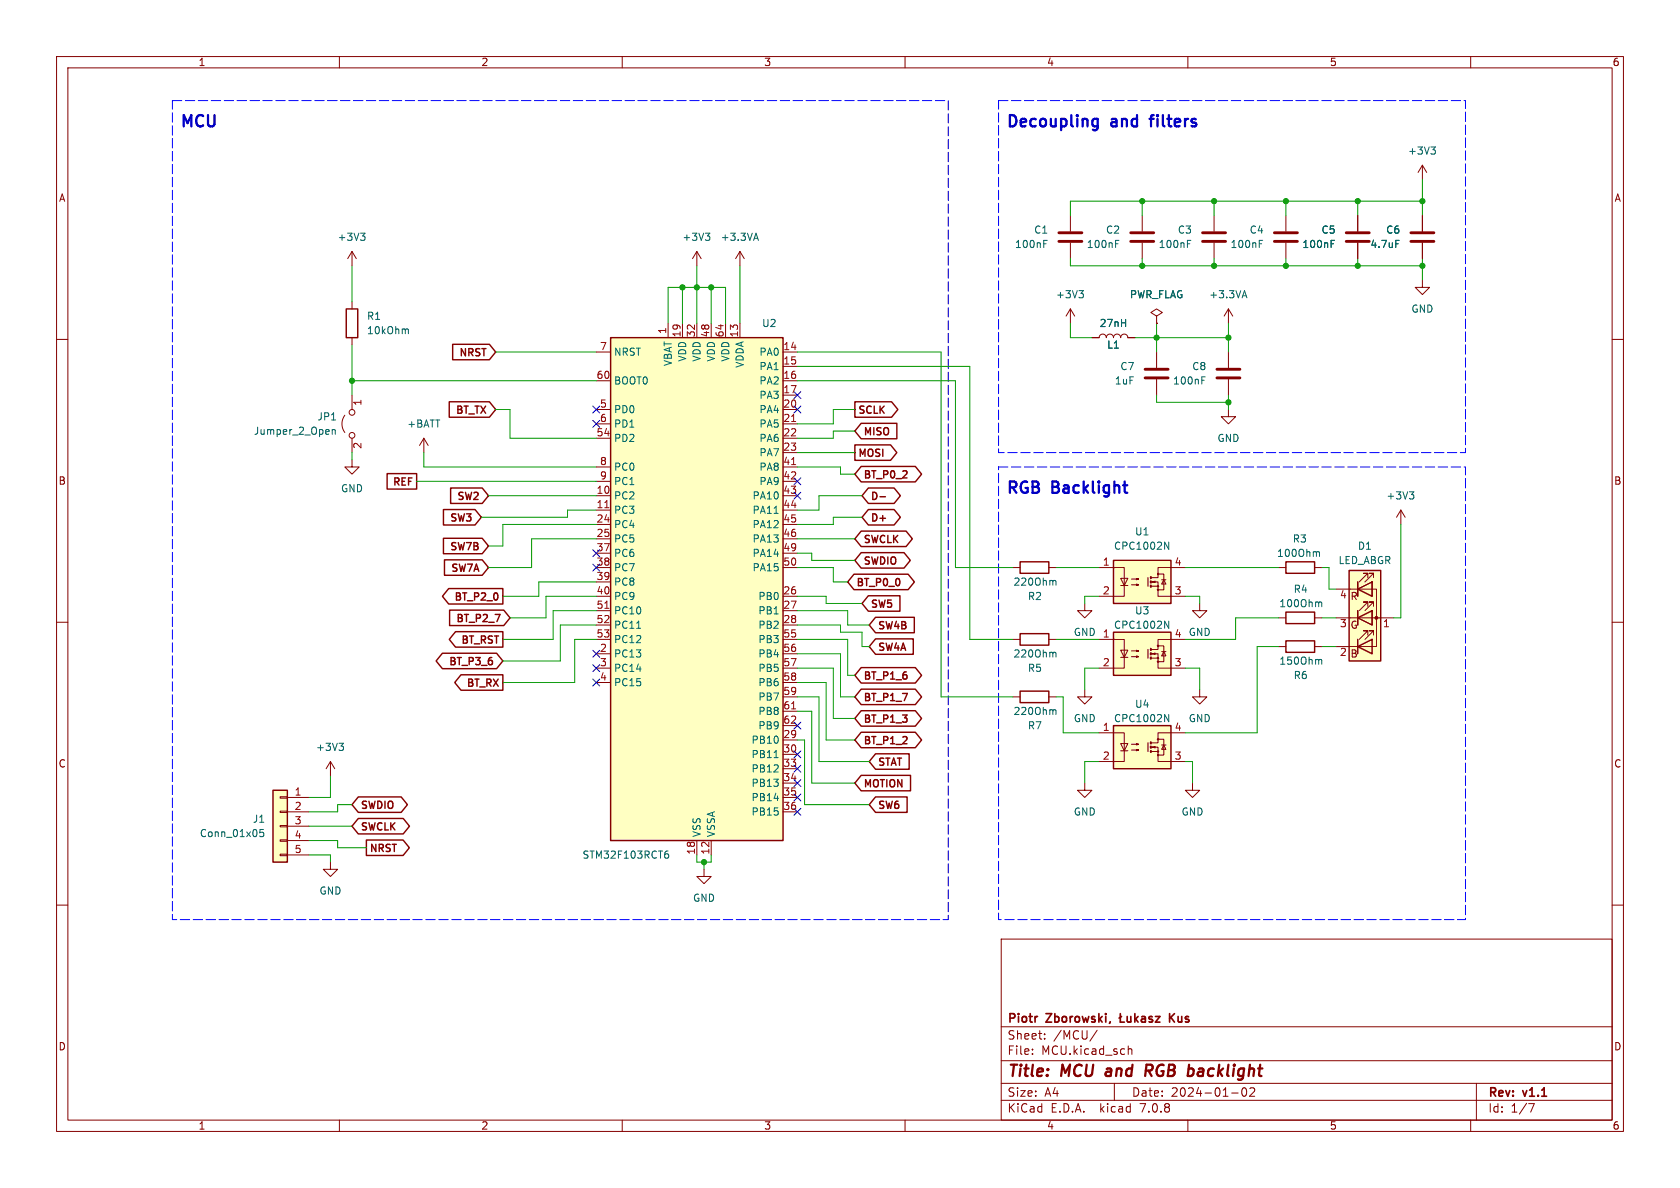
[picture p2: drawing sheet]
<svg xmlns="http://www.w3.org/2000/svg" width="297mm" height="210mm" viewBox="0 0 297 210" stroke-linecap="round" stroke-linejoin="round" font-family="sans-serif">
<g fill="none" stroke="#840000" stroke-width=".18">
<path d="M10 10h277v190h-277zM12 12h273v186h-273zM60 10v2M110 10v2M160 10v2M210 10v2M260 10v2M189.2 38.1v2.8M201.9 38.1v2.8M214.6 38.1v2.8M227.3 38.1v2.8M240 38.1v2.8"/>
<path d="M251.5 29.2l.7 1.3M251.5 29.2v2.6M251.5 38.1v2.8M251.5 29.2l-.8 1.3M10 60h2M62.2 44.5v2.5M62.2 53.3v1.3M62.2 59.7v1.3M62.2 44.5l-.7 1.2M62.2 44.5l.8 1.2M118.1 57.2v2.5M120.6 57.2v2.5"/>
<path d="M123.2 44.5v2.5M123.2 57.2v2.5M123.2 44.5l.8 1.2M123.2 44.5l-.8 1.2M125.7 57.2v2.5M128.3 57.2v2.5M130.8 44.5l-.8 1.2M130.8 44.5v2.5M130.8 57.2v2.5M130.8 44.5l.8 1.2M189.2 42.9v2.8M189.2 54.6v2.6"/>
<path d="M189.2 54.6l.8 1.3M189.2 54.6l-.7 1.3M193 59.7h1.3a.64 .64 0 0 1 .6-.6 .64 .64 0 0 1 .7 .6 .64 .64 0 0 1 .6-.6 .64 .64 0 0 1 .6 .6 .64 .64 0 0 1 .7-.6 .64 .64 0 0 1 .6 .6 .64 .64 0 0 1 .7-.6 .64 .64 0 0 1 .6 .6h1.3M201.9 42.9v2.8M204.5 55.9l1-.7-1-.6-1 .6 1 .7v1.3M204.5 57.2h.1M214.6 42.9v2.8M217.2 54.6v2.6M217.2 54.6l-.8 1.3M217.2 54.6l.7 1.3M227.3 42.9v2.8M240 42.9v2.8"/>
<path d="M251.5 49.5v1.3h-1.3l1.3 1.3 1.2-1.3h-1.2M251.5 42.9v2.8M285 60h2M61 73.4a2.54 2.54 0 0 0 0 3.1M62.2 69.9v2.5M62.2 77.5v2.5M74.9 77.5l.8 1.2M74.9 77.5v2.5M74.9 77.5l-.7 1.2M105.4 62.2h2.5M105.4 67.3h2.5M105.4 72.4h2.5"/>
<path d="M105.4 74.9h2.5M105.4 77.5h2.5M138.4 62.2h2.6M138.4 64.8h2.6M138.4 67.3h2.6M138.4 69.9h2.6M138.4 72.4h2.6M138.4 74.9h2.6M138.4 77.5h2.6M204.5 62.2v2.8M204.5 67.1v2.8M217.2 72.4v1.3h-1.3l1.3 1.2 1.2-1.2h-1.2"/>
<path d="M217.2 62.2v2.8M217.2 67.1v2.8M62.2 81.3v1.3h1.3l-1.3 1.2-1.2-1.2h1.2M105.4 87.6h2.5M105.4 90.2h2.5M105.4 92.7h2.5M105.4 95.3h2.5M105.4 97.8h2.5M105.4 82.6h2.5M105.4 85.1h2.5M138.4 87.6h2.6M138.4 90.2h2.6"/>
<path d="M138.4 80h2.6M138.4 92.7h2.6M138.4 95.3h2.6M138.4 97.8h2.6M138.4 82.6h2.6M138.4 85.1h2.6M247.6 90.2l-.7 1.2M247.6 90.2v2.5M247.6 90.2l.8 1.2M10 110h2M105.4 100.3h2.5M105.4 113h2.5"/>
<path d="M105.4 115.6h2.5M105.4 105.4h2.5M105.4 108h2.5M105.4 110.5h2.5M105.4 118.1h2.5M105.4 102.9h2.5M138.4 100.3h2.6M138.4 113h2.6M138.4 115.6h2.6M138.4 105.4h2.6M138.4 108h2.6M138.4 110.5h2.6"/>
<path d="M138.4 118.1h2.6M179.1 100.3h1.2M179.1 113h1.2M185.4 100.3h1.3M185.4 113h1.3M191.8 106.7v1.3h1.2l-1.2 1.2-1.3-1.2h1.3M194.3 100.3h4.5v5.1h-4.5M194.3 113h4.5v5.1h-4.5M198.1 102.2h1.3l-.6 1.3zM198.1 114.9h1.3l-.6 1.3zM198.1 103.5h1.3M198.1 116.2h1.3"/>
<path d="M200 103.4h1.3l-.4 .1v-.2l.4 .1M200 102.4h1.3l-.4 .1v-.3l.4 .2M200 116.1h1.3l-.4 .1v-.2l.4 .1M200 115.1h1.3l-.4 .1v-.3l.4 .2M203.5 102.9h1.2v2.5h4.8M203.5 115.6h1.2v2.5h4.8M203.5 103.6h1.2M203.5 116.3h1.2M203.7 102.9l.5-.2v.3zM203.7 115.6l.5-.2v.3zM204.7 101.5h1v2.8h-1M204.7 114.2h1v2.8h-1"/>
<path d="M205.4 102.5h.7M205.4 115.2h.7M205.7 102.5l.4 .8h-.7zM205.7 115.2l.4 .8h-.7zM209.5 100.3h-4.8v1.8h-1.2M209.5 113h-4.8v1.8h-1.2M212.1 106.7v1.3h1.3l-1.3 1.2-1.3-1.2h1.3M226.1 100.3h1.2M226.1 114.3h1.2M226.1 109.2h1.2M232.4 100.3h1.3M232.4 114.3h1.3"/>
<path d="M232.4 109.2h1.3M236.2 104.1h7.1v10.2h-7.1M236.2 109.2h10.2M240 108v2.5M240 102.9v2.5M241.8 112.3v-.8h-.8h.8l-1.5 1.5M241.8 107.2v-.8h-.8h.8l-1.5 1.6M241.8 102.1v-.8h-.8h.8l-1.5 1.6M242.6 108v2.5zM242.6 108h.1M242.6 102.9v2.5zM242.6 102.9h.1"/>
<path d="M242.8 112.3v-.8h-.7h.7l-1.5 1.5M242.8 107.2v-.8h-.7h.7l-1.5 1.6M242.8 102.1v-.8h-.7h.7l-1.5 1.6M285 110h2M58.4 134.6l.8 1.3M58.4 134.6v2.6M58.4 134.6l-.7 1.3M105.4 120.7h2.5M138.4 130.8h2.6M138.4 133.4h2.6M138.4 135.9h2.6M138.4 138.4h2.6"/>
<path d="M138.4 120.7h2.6M138.4 123.2h2.6M138.4 125.7h2.6M138.4 128.3h2.6M179.1 123.2h1.2M185.4 123.2h1.3M191.8 121.9v1.3h1.2l-1.2 1.3-1.3-1.3h1.3M191.8 138.4v1.3h1.2l-1.2 1.3-1.3-1.3h1.3M194.3 129.5h4.5v5.1h-4.5M198.1 131.4h1.3l-.6 1.3zM198.1 132.7h1.3M200 132.6h1.3l-.4 .1v-.2l.4 .1"/>
<path d="M200 131.6h1.3l-.4 .1v-.3l.4 .2M203.5 132.1h1.2v2.5h4.8M203.5 132.8h1.2M203.7 132.1l.5-.1v.2zM204.7 130.7h1v2.8h-1M205.4 131.7h.7M205.7 131.7l.4 .8h-.7zM209.5 129.5h-4.8v1.8h-1.2M210.8 138.4v1.3h1.3l-1.3 1.3-1.3-1.3h1.3M212.1 121.9v1.3h1.3l-1.3 1.3-1.3-1.3h1.3M10 160h2M49.5 151h1.3v.3h-1.3z"/>
<path d="M49.5 148.5h1.3v.2h-1.3zM49.5 145.9h1.3v.3h-1.3zM49.5 143.4h1.3v.2h-1.3zM49.5 140.8h1.3v.3h-1.3zM50.8 141h3.8M50.8 143.5h3.8M50.8 146.1h3.8M50.8 148.6h3.8M50.8 151.1h3.8M58.4 152.4v1.3h1.3l-1.3 1.2-1.3-1.2h1.3M123.2 148.6v2.5M124.5 153.7v1.2h1.2l-1.2 1.3-1.3-1.3h1.3"/>
<path d="M125.7 148.6v2.5M138.4 141h2.6M138.4 143.5h2.6M285 160h2M177 166h108v32h-108zM60 198v2M110 198v2M160 198v2M177 194.5h108M177 191.5h108M177 187.5h108M177 181.5h108"/>
<path d="M182.5 186.3v.1M182.5 185.5v.1M184.7 183.6v.1M184.7 182.8v.1M194 182.1l-1.3 2M197 191.5v3M199.5 184.9v1.5M199.5 185.5l.2-.1 .3 .1 .1 .9M210 198v2M217.7 193.2h1.2M219.7 192.4a.81 .81 0 0 0 .3 1.4l.2-.1 .2-.5-.2-.8M221.7 192.4v.5l-.8 .9h.9"/>
<path d="M260 198v2M261 191.5v6.5M270.2 195.1h1l-.6 1.5"/>
<circle cx="62.2" cy="77" r=".51"/>
<circle cx="62.2" cy="72.9" r=".51"/>
<circle cx="204.7" cy="104.3" r=".13"/>
<circle cx="204.7" cy="117" r=".13"/>
<circle cx="204.7" cy="116.3" r=".13"/>
<circle cx="204.7" cy="103.6" r=".13"/>
<circle cx="204.7" cy="101.5" r=".13"/>
<circle cx="204.7" cy="114.2" r=".13"/>
<circle cx="204.7" cy="130.7" r=".13"/>
<circle cx="204.7" cy="132.8" r=".13"/>
<circle cx="204.7" cy="133.5" r=".13"/>
</g>
<path d="M195.6 189.5l-.2 .4 .3 .3M203 189.3l.6 .9M203.5 188.2h-.8l-.3 2M203.5 189.2l-.9 .1" fill="none" stroke="#840000" stroke-width=".4"/>
<g fill="none" stroke="#840000" stroke-width=".3">
<path d="M198.1 179.2v1.5h.7M198.3 179.7l-.5 .3M199.3 179.7v.9l.4 .1 .2-.2M199.9 179.7v1M200.6 179.2v1.5M201.2 179.7l-.6 .6M201.8 179.8h.6l.1 .9M203.7 179.8l-.4-.1-.2 .2 .1 .2 .5 .2v.3h-.6M204.3 179.7h.8l-.8 1h.8M206.8 179.2v1.5M207 179.8l.6 .9M207.6 179.2l-.8 .8"/>
<path d="M200.8 180.1l.4 .6M202.5 180l-.5 .1a.29 .29 0 0 0-.2 .3 .29 .29 0 0 0 .2 .3l.5-.1"/>
</g>
<g fill="none" stroke="#006464" stroke-width=".18">
<path d="M253 26h.8l-.5 .5M253.5 26.5l.3 .2v.3l-.3 .2M63.7 41.2h.8l-.4 .5M64.3 41.7l.2 .2v.3l-.2 .3M71.8 58.2l.4 .1v.7M124.7 41.2h.8l-.4 .5M125.2 41.7l.3 .2v.3l-.3 .3M133.3 42.1h.7M133.7 41.2l.4 1.3M184.5 42.5h.6M184.5 43.1h.4M190.7 51.4h.8l-.4 .5"/>
<path d="M191.3 51.9l.2 .2v.3l-.2 .2M197.2 42.5h.6M197.2 43.1h.4M209.9 42.5h.6M209.9 43.1h.4M219.7 52.3h.6M220 51.4l.4 1.2M222.6 42.5h.6M222.6 43.1h.4M235.3 42.5h.6M235.3 43.1h.4M246.8 42.5h.6"/>
<path d="M58.7 75.9v.9M58.7 76.1l.2-.2 .3 .1 .1 .8M212.5 67.2h.4M212.5 66.6h.6M136.9 90.7h.7M205.9 95.8l.7 1.3v-1.3M232.9 97.5l.4 .2v.7M249.2 86.9h.7l-.4 .5M249.7 87.4l.2 .3v.3l-.2 .2M112.5 111.1h.8M186.3 102.6l.4 .2v.6M186.3 115.3l.4 .2v.6"/>
<path d="M205.9 109.8l.7 1.3v-1.3M233.3 116.6l.4 .2v.6M233.3 106.4l.4 .2v.7M59.9 131.4h.8l-.4 .5M60.5 131.9l.2 .2v.3l-.2 .3M136.9 133.9h.7M186.3 125.5l.4 .1v.7M205.9 126.3l.7 1.3v-1.3M46.6 146.6h-.6l-.1 .6 .2-.1 .4 .1 .1 .2v.4l-.2 .1-.5-.1M117.7 150.9l.4 .1 .1 .2v.4l-.5 .1M118.1 150.4l-.4 .1"/>
</g>
<g fill="none" stroke="#840000" stroke-width=".51">
<path d="M187.2 42.7h4.1M187.2 41.1h4.1M199.9 42.7h4.1M199.9 41.1h4.1M212.6 42.7h4.1M212.6 41.1h4.1M225.3 42.7h4.1M225.3 41.1h4.1M238 42.7h4.1M238 41.1h4.1M249.4 42.7h4.1M249.4 41.1h4.1"/>
<path d="M202.4 66.8h4.1M202.4 65.3h4.1M215.1 66.8h4.1M215.1 65.3h4.1"/>
</g>
<g fill="none" stroke="#840000" stroke-width=".25">
<path d="M61.2 54.6h2v5.1h-2zM107.9 59.7h30.5v88.9h-30.5zM79.4 71h7.1l1.1 1.4-1.1 1.4h-7.1zM80 60.9h6.5l1.1 1.3-1.1 1.4h-6.5zM151.1 78.6h6.3l1.2 1.4-1.2 1.4h-6.3zM151.1 71h6.5l1.1 1.4-1.1 1.4h-6.5zM152.2 74.8h6.4v2.8h-6.4l-1.1-1.4zM68.4 83.7h5.3v2.8h-5.3zM78.4 95.2h6.8l1.2 1.3-1.2 1.4h-6.8zM78.4 90.1h5.6l1.1 1.3-1.1 1.4h-5.6zM78.6 99h6.6l1.2 1.3-1.2 1.4h-6.6zM79.7 86.3h5.5l1.2 1.3-1.2 1.4h-5.5z"/>
<path d="M152.2 93.9h8l1.1 1.4-1.1 1.3h-8l-1.1-1.3zM152.2 97.7h7.6l1.1 1.4-1.1 1.3h-7.6l-1.1-1.3zM152.2 82.5h9.6l1.1 1.3-1.1 1.4h-9.6l-1.1-1.4zM153.5 86.3h4.6l1.1 1.3-1.1 1.4h-4.6l-1.1-1.4zM153.5 90.1h4.6l1.1 1.3-1.1 1.4h-4.6l-1.1-1.4zM155.6 87.8h.9M180.3 99.3h5.1v2h-5.1zM196.8 99.1h10.2v7.6h-10.2zM227.3 99.3h5.1v2h-5.1zM78.2 115.5h9.6l1.1 1.3-1.1 1.4h-9.6l-1.1-1.4zM79.3 104h9.6v2.8h-9.6l-1.1-1.4zM79.5 107.9h9.6l1.1 1.3-1.1 1.4h-9.6z"/>
<path d="M80.5 111.7h8.4v2.7h-8.4l-1.1-1.4zM81.5 119.3h7.4v2.7h-7.4l-1.1-1.3zM151 101.5h9.5l1.2 1.4-1.2 1.3h-9.5l-1.1-1.3zM152.2 118h9.6l1.1 1.4-1.1 1.3h-9.6l-1.1-1.3zM153.5 105.3h5.6v2.7h-5.6l-1.1-1.3zM154.8 112.9h6.7v2.8h-6.7l-1.1-1.4zM154.8 109.1h6.8v2.8h-6.8l-1.1-1.4zM180.3 112h5.1v2h-5.1zM196.8 111.8h10.2v7.6h-10.2zM227.3 113.3h5.1v2h-5.1zM227.3 108.2h5.1v2h-5.1zM238.5 100.8h5.6v16h-5.6z"/>
<path d="M240 114.3l2.6-1.3v2.6zM240 109.2l2.6-1.2v2.5zM240 104.1l2.6-1.2v2.5zM240 102.9v2.5M240 108v2.5M240 113v2.6M48.3 139.7h2.5v12.7h-2.5zM152.2 129.4h9.6l1.1 1.4-1.1 1.4h-9.6l-1.1-1.4zM152.2 137.1h8.8v2.7h-8.8l-1.1-1.4zM152.2 121.8h9.6l1.1 1.4-1.1 1.4h-9.6l-1.1-1.4zM152.2 125.6h9.6l1.1 1.4-1.1 1.4h-9.6l-1.1-1.4zM154.8 133.3h5.9v2.7h-5.9l-1.1-1.4z"/>
<path d="M180.3 122.2h5.1v2h-5.1zM196.8 128.3h10.2v7.6h-10.2zM63.3 144.7h8l1.1 1.4-1.1 1.3h-8l-1.1-1.3zM63.3 140.9h7.6l1.1 1.3-1.1 1.4h-7.6l-1.1-1.4zM64.8 148.5h6.5l1.1 1.4-1.1 1.3h-6.5zM154.8 140.9h5.6v2.7h-5.6l-1.1-1.4z"/>
</g>
<g fill="#ffffc2" stroke="#ffffc2" stroke-width=".18">
<path d="M196.8 128.3h10.2v7.6h-10.2z"/>
<path d="M107.9 59.7h30.5v88.9h-30.5z"/>
<path d="M196.8 99.1h10.2v7.6h-10.2z"/>
<path d="M48.3 139.7h2.5v12.7h-2.5z"/>
<path d="M196.8 111.8h10.2v7.6h-10.2z"/>
<path d="M238.5 100.8h5.6v16h-5.6z"/>
</g>
<path d="M202.9 102.1v1.5M202.9 114.8v1.5M202.9 131.3v1.5" fill="none" stroke="#840000" stroke-width=".2"/>
<path d="M203.5 103.5v.3M203.5 102.7v.3M203.5 102v.2M203.5 116.2v.3M203.5 115.4v.3M203.5 114.7v.2M203.5 132.7v.3M203.5 132v.2M203.5 131.2v.2" fill="none" stroke="#840000" stroke-width=".36"/>
<path d="M139.9 74.5h.8M106.9 89.8h.7M139.9 82.1h.8M106.9 107.5h.7M139.9 125.3h.8" fill="none" stroke="#a90000" stroke-width=".18"/>
<circle cx="243.3" cy="109.2" r=".25" fill="#840000" stroke="#840000" stroke-width=".18"/>
<path d="M193.5 21l.6 .1M194.1 21v1.6l-.4 .4M194.1 22.2l-.6 .1M203.2 21h.8" fill="none" stroke="#0000c2" stroke-width=".4"/>
<path d="M30.5 17.8h137.1v144.8h-137.1v-144.8M176.5 17.8h82.6v62.2h-82.6v-62.2M176.5 82.6h82.6v80h-82.6v-80" fill="none" stroke="#00f" stroke-width=".18" stroke-dasharray="1.7 .6"/>
<g fill="none" stroke="#009600" stroke-width=".18">
<path d="M201.9 35.6v2.5M214.6 35.6v2.5M227.3 35.6v2.5M240 35.6v2.5M251.5 35.6h-62.3v2.5M251.5 31.8v6.3M62.2 47v6.3M118.1 57.2v-6.4h10.2v6.4M120.6 50.8v6.4M123.2 47v10.2M125.7 50.8v6.4M130.8 47v10.2"/>
<path d="M189.2 57.2v2.5h3.8M189.2 45.7v1.3h62.3M200.7 59.7h16.5M201.9 45.7v1.3M204.5 57.2v5M214.6 45.7v1.3M217.2 57.2v5M227.3 45.7v1.3M240 45.7v1.3M251.5 45.7v3.8M62.2 67.3h43.2M62.2 61v8.9"/>
<path d="M87.6 62.2h17.8M87.6 72.4h2.6v5.1h15.2M141 62.2h25.4v61h12.7M141 64.8h30.4v48.2h7.7M141 67.3h27.9v33h10.2M151.1 72.4h-3.8v2.5h-6.3M151.1 76.2h-3.8v1.3h-6.3M204.5 69.9v1.2h12.7M217.2 69.9v2.5M62.2 80v1.3M73.7 85.1h31.7M74.9 80v2.6h30.5"/>
<path d="M86.4 87.6h19M105.4 95.3h-11.4v5h-7.6M105.4 90.2h-5.1v1.2h-15.2M105.4 92.7h-16.5v3.8h-2.5M141 97.8h2.5v1.3h7.6M141 82.6h7.6v1.2h2.5M141 95.3h10.1M141 80h10.1M152.4 87.6h-7.6v2.6h-3.8M152.4 91.4h-5.1v1.3h-6.3M247.6 92.7v16.5h-1.2M105.4 108h-7.6v5h-8.9"/>
<path d="M105.4 113h-3.8v7.7h-12.7M105.4 110.5h-6.3v6.3h-10.2M105.4 102.9h-10.2v2.5h-6.3M105.4 105.4h-8.9v3.8h-6.3M141 105.4h5v1.3h6.4M141 108h8.9v2.5h3.8M141 113h8.9v6.4h1.2M141 110.5h7.6v1.3h3.8v2.5h1.3M141 115.6h7.6v7.6h2.5M141 118.1h6.3v8.9h3.8M141 100.3h6.3v2.6h2.6M186.7 113h7.6"/>
<path d="M186.7 100.3h7.6M194.3 118.1h-2.5v3.8M194.3 105.4h-2.5v1.3M209.5 118.1h2.6v3.8M209.5 100.3h16.6M209.5 105.4h2.6v1.3M226.1 109.2h-7.7v3.8h-8.9M226.1 114.3h-3.9v15.2h-12.7M233.7 114.3h2.5M233.7 100.3h1.2v3.8h1.3M233.7 109.2h2.5M58.4 137.2v3.8h-3.8"/>
<path d="M141 130.8h1.2v11.4h11.5M141 125.7h2.5v12.7h7.6M141 123.2h3.8v11.4h8.9M141 120.7h5v10.1h5.1M186.7 123.2h1.3v6.3h6.3M194.3 134.6h-2.5v3.8M209.5 134.6h1.3v3.8M54.6 151.1h3.8v1.3M54.6 146.1h7.6M54.6 148.6h5.1v1.3h5.1M62.2 142.2h-2.5v1.3h-5.1M123.2 151.1v1.3h2.5v-1.3"/>
<path d="M124.5 152.4v1.3"/>
</g>
<g fill="none" stroke="#000084" stroke-width=".18">
<path d="M104.8 71.8l1.2 1.2M104.8 74.3l1.2 1.2M106 71.8l-1.2 1.2M106 74.3l-1.2 1.2M140.4 69.2l1.2 1.3M140.4 71.8l1.2 1.2M141.6 69.2l-1.2 1.3M141.6 71.8l-1.2 1.2M104.8 97.2l1.2 1.2M104.8 99.7l1.2 1.2M106 97.2l-1.2 1.2M106 99.7l-1.2 1.2"/>
<path d="M140.4 87l1.2 1.2M140.4 84.5l1.2 1.2M141.6 84.5l-1.2 1.2M141.6 87l-1.2 1.2M104.8 117.5l1.2 1.2M104.8 115l1.2 1.2M106 117.5l-1.2 1.2M106 115l-1.2 1.2M104.8 120l1.2 1.3M106 120l-1.2 1.3M140.4 132.7l1.2 1.3M140.4 127.7l1.2 1.2"/>
<path d="M140.4 135.3l1.2 1.2M140.4 137.8l1.2 1.2M141.6 132.7l-1.2 1.3M141.6 127.7l-1.2 1.2M141.6 135.3l-1.2 1.2M141.6 137.8l-1.2 1.2M140.4 140.4l1.2 1.2M140.4 142.9l1.2 1.2M141.6 140.4l-1.2 1.2M141.6 142.9l-1.2 1.2"/>
</g>
<g fill="#009600" stroke="#009600" stroke-width=".18">
<circle cx="214.6" cy="47" r=".46"/>
<circle cx="217.2" cy="71.1" r=".46"/>
<circle cx="124.5" cy="152.4" r=".46"/>
<circle cx="217.2" cy="59.7" r=".46"/>
<circle cx="120.6" cy="50.8" r=".46"/>
<circle cx="123.2" cy="50.8" r=".46"/>
<circle cx="125.7" cy="50.8" r=".46"/>
<circle cx="204.5" cy="59.7" r=".46"/>
<circle cx="201.9" cy="35.6" r=".46"/>
<circle cx="201.9" cy="47" r=".46"/>
<circle cx="214.6" cy="35.6" r=".46"/>
<circle cx="227.3" cy="47" r=".46"/>
<circle cx="227.3" cy="35.6" r=".46"/>
<circle cx="251.5" cy="47" r=".46"/>
<circle cx="240" cy="47" r=".46"/>
<circle cx="240" cy="35.6" r=".46"/>
<circle cx="251.5" cy="35.6" r=".46"/>
<circle cx="62.2" cy="67.3" r=".46"/>
</g>
<g font-size="2.8" fill="#0000c2">
<text x="31.7" y="22.6">MCU</text>
<text x="177.8" y="22.6">Decoupling</text>
<text x="196.6" y="22.6">and</text>
<text x="204.4" y="22.6">filters</text>
<text x="177.8" y="87.4">RGB</text>
<text x="186.1" y="87.4">Backlight</text>
</g>
<g font-size="2.8" fill="#840000">
<text x="178" y="190.9">Title:</text>
<text x="187.7" y="190.9">MCU</text>
<text x="196.4" y="190.9">and</text>
<text x="204.1" y="190.9">RGB</text>
<text x="212.4" y="190.9">backlight</text>
</g>
<g font-size="2.1" fill="#840000">
<text x="178" y="184">Sheet:</text>
<text x="178" y="181.2">Piotr</text>
<text x="185.1" y="181.2">Zborowski,</text>
<text x="186.2" y="184">/MCU/</text>
<text x="208" y="181.2">Kus</text>
<text x="178" y="186.7">File:</text>
<text x="184.1" y="186.7">MCU.kicad_sch</text>
<text x="178" y="196.9">KiCad</text>
<text x="178" y="194.1">Size:</text>
<text x="184.7" y="194.1">A4</text>
<text x="185.7" y="196.9">E.D.A.</text>
<text x="194.6" y="196.9">kicad</text>
<text x="200" y="194.1">Date:</text>
<text x="201.8" y="196.9">7.0.8</text>
<text x="207" y="194.1">2024-01-02</text>
<text x="263" y="194.3">Rev:</text>
<text x="263" y="196.9">Id:</text>
<text x="267.1" y="196.9">1/7</text>
<text x="269.4" y="194.3">v1.1</text>
</g>
<g font-size="1.8" fill="#840000">
<text x="35" y="11.9">1</text>
<text x="85" y="11.9">2</text>
<text x="135" y="11.9">3</text>
<text x="185" y="11.9">4</text>
<text x="235" y="11.9">5</text>
<text x="285" y="11.9">6</text>
<text x="10.3" y="35.9">A</text>
<text x="285.3" y="35.9">A</text>
<text x="80.9" y="63.3">NRST</text>
<text x="80.3" y="73.5">BT_TX</text>
<text x="151.6" y="73.5">SCLK</text>
<text x="152.6" y="77.3">MISO</text>
<text x="151.6" y="81.1">MOSI</text>
<text x="10.3" y="85.9">B</text>
<text x="69.2" y="86.2">REF</text>
<text x="80.6" y="88.7">SW2</text>
<text x="152.6" y="84.9">BT_P0_2</text>
<text x="153.8" y="88.7">D-</text>
<text x="285.3" y="85.9">B</text>
<text x="79.3" y="92.5">SW3</text>
<text x="153.8" y="92.5">D+</text>
<text x="79.3" y="97.6">SW7B</text>
<text x="79.5" y="101.4">SW7A</text>
<text x="152.6" y="96.4">SWCLK</text>
<text x="152.6" y="100.2">SWDIO</text>
<text x="80.1" y="106.5">BT_P2_0</text>
<text x="151.3" y="104">BT_P0_0</text>
<text x="153.8" y="107.8">SW5</text>
<text x="238.6" y="106.3">R</text>
<text x="80.4" y="110.3">BT_P2_7</text>
<text x="155.1" y="111.6">SW4B</text>
<text x="238.6" y="111.4">G</text>
<text x="79.1" y="117.9">BT_P3_6</text>
<text x="81.3" y="114.1">BT_RST</text>
<text x="155.1" y="115.4">SW4A</text>
<text x="238.6" y="116.4">B</text>
<text x="82.2" y="121.8">BT_RX</text>
<text x="152.6" y="120.5">BT_P1_6</text>
<text x="152.6" y="124.3">BT_P1_7</text>
<text x="152.6" y="131.9">BT_P1_2</text>
<text x="152.6" y="128.1">BT_P1_3</text>
<text x="10.3" y="135.9">C</text>
<text x="155.1" y="135.7">STAT</text>
<text x="285.3" y="135.9">C</text>
<text x="63.7" y="143.3">SWDIO</text>
<text x="152.6" y="139.5">MOTION</text>
<text x="155.1" y="143.3">SW6</text>
<text x="63.7" y="147.2">SWCLK</text>
<text x="65.2" y="151">NRST</text>
<text x="10.3" y="185.9">D</text>
<text x="285.3" y="185.9">D</text>
<text x="35" y="199.9">1</text>
<text x="85" y="199.9">2</text>
<text x="135" y="199.9">3</text>
<text x="185" y="199.9">4</text>
<text x="235" y="199.9">5</text>
<text x="285" y="199.9">6</text>
</g>
<g font-size="1.8" fill="#006464">
<text x="248.8" y="27.5">+3V3</text>
<text x="182.7" y="41.5">C1</text>
<text x="195.4" y="41.5">C2</text>
<text x="208.1" y="41.5">C3</text>
<text x="220.8" y="41.5">C4</text>
<text x="233.5" y="41.5">C5</text>
<text x="245" y="41.5">C6</text>
<text x="59.6" y="42.8">+3V3</text>
<text x="120.5" y="42.8">+3V3</text>
<text x="127.3" y="42.8">+3.3VA</text>
<text x="179.3" y="44">100nF</text>
<text x="192" y="44">100nF</text>
<text x="204.7" y="44">100nF</text>
<text x="217.4" y="44">100nF</text>
<text x="230.1" y="44">100nF</text>
<text x="242.2" y="44">4.7uF</text>
<text x="186.6" y="52.9">+3V3</text>
<text x="199.7" y="52.9">PWR_FLAG</text>
<text x="213.7" y="52.9">+3.3VA</text>
<text x="64.8" y="56.7">R1</text>
<text x="64.8" y="59.3">10kOhm</text>
<text x="134.6" y="58">U2</text>
<text x="194.3" y="58">27nH</text>
<text x="249.4" y="55.5">GND</text>
<text x="108.5" y="63.1">NRST</text>
<text x="119" y="64.8" transform="rotate(-90 119 64.8)">VBAT</text>
<text x="121.5" y="64" transform="rotate(-90 121.5 64)">VDD</text>
<text x="124.1" y="64" transform="rotate(-90 124.1 64)">VDD</text>
<text x="126.6" y="64" transform="rotate(-90 126.6 64)">VDD</text>
<text x="129.1" y="64" transform="rotate(-90 129.1 64)">VDD</text>
<text x="131.7" y="65.1" transform="rotate(-90 131.7 65.1)">VDDA</text>
<text x="134.2" y="63.1">PA0</text>
<text x="134.2" y="65.6">PA1</text>
<text x="195.6" y="61.8">L1</text>
<text x="198" y="65.6">C7</text>
<text x="210.7" y="65.6">C8</text>
<text x="108.5" y="68.2">BOOT0</text>
<text x="134.2" y="68.2">PA2</text>
<text x="134.2" y="70.7">PA3</text>
<text x="197" y="68.2">1uF</text>
<text x="207.3" y="68.2">100nF</text>
<text x="44.8" y="77.1">Jumper_2_Open</text>
<text x="56" y="74.5">JP1</text>
<text x="71.9" y="75.8">+BATT</text>
<text x="108.5" y="73.3">PD0</text>
<text x="108.5" y="75.8">PD1</text>
<text x="134.2" y="73.3">PA4</text>
<text x="134.2" y="75.8">PA5</text>
<text x="108.5" y="78.3">PD2</text>
<text x="108.5" y="83.4">PC0</text>
<text x="134.2" y="78.3">PA6</text>
<text x="134.2" y="80.9">PA7</text>
<text x="134.2" y="83.4">PA8</text>
<text x="215.1" y="78.3">GND</text>
<text x="60.2" y="87.2">GND</text>
<text x="108.5" y="88.5">PC2</text>
<text x="108.5" y="86">PC1</text>
<text x="132.9" y="88.5">PA10</text>
<text x="134.2" y="86">PA9</text>
<text x="245" y="88.5">+3V3</text>
<text x="108.5" y="91">PC3</text>
<text x="108.5" y="93.6">PC4</text>
<text x="132.9" y="91">PA11</text>
<text x="132.9" y="93.6">PA12</text>
<text x="200.6" y="94.8">U1</text>
<text x="108.5" y="96.1">PC5</text>
<text x="108.5" y="98.7">PC6</text>
<text x="108.5" y="101.2">PC7</text>
<text x="132.9" y="96.1">PA13</text>
<text x="132.9" y="98.7">PA14</text>
<text x="132.9" y="101.2">PA15</text>
<text x="196.8" y="97.4">CPC1002N</text>
<text x="225.7" y="98.7">100Ohm</text>
<text x="228.4" y="96.1">R3</text>
<text x="236.5" y="99.9">LED_ABGR</text>
<text x="240" y="97.4">D1</text>
<text x="108.5" y="103.7">PC8</text>
<text x="108.5" y="106.3">PC9</text>
<text x="134" y="106.3">PB0</text>
<text x="179.1" y="103.7">220Ohm</text>
<text x="181.6" y="106.3">R2</text>
<text x="226.1" y="107.5">100Ohm</text>
<text x="228.6" y="105">R4</text>
<text x="108.5" y="108.8">PC10</text>
<text x="108.5" y="111.4">PC11</text>
<text x="108.5" y="113.9">PC12</text>
<text x="134" y="108.8">PB1</text>
<text x="134" y="111.4">PB2</text>
<text x="134" y="113.9">PB3</text>
<text x="196.8" y="111.4">CPC1002N</text>
<text x="200.6" y="108.8">U3</text>
<text x="210.1" y="112.6">GND</text>
<text x="108.5" y="116.4">PC13</text>
<text x="108.5" y="119">PC14</text>
<text x="134" y="116.4">PB4</text>
<text x="134" y="119">PB5</text>
<text x="179.1" y="116.4">220Ohm</text>
<text x="181.6" y="119">R5</text>
<text x="226.1" y="117.7">150Ohm</text>
<text x="108.5" y="121.5">PC15</text>
<text x="134" y="121.5">PB6</text>
<text x="134" y="124.1">PB7</text>
<text x="200.6" y="125.3">U4</text>
<text x="228.6" y="120.2">R6</text>
<text x="132.8" y="131.7">PB10</text>
<text x="134" y="126.6">PB8</text>
<text x="134" y="129.1">PB9</text>
<text x="179.1" y="126.6">220Ohm</text>
<text x="181.6" y="129.1">R7</text>
<text x="189.7" y="127.9">GND</text>
<text x="196.8" y="127.9">CPC1002N</text>
<text x="210.1" y="127.9">GND</text>
<text x="55.8" y="132.9">+3V3</text>
<text x="132.8" y="134.2">PB11</text>
<text x="132.8" y="136.8">PB12</text>
<text x="132.8" y="139.3">PB13</text>
<text x="132.8" y="141.8">PB14</text>
<text x="35.2" y="148.2">Conn_01x05</text>
<text x="44.6" y="145.6">J1</text>
<text x="124.1" y="148.1" transform="rotate(-90 124.1 148.1)">VSS</text>
<text x="126.6" y="148.1" transform="rotate(-90 126.6 148.1)">VSSA</text>
<text x="132.8" y="144.4">PB15</text>
<text x="189.7" y="144.4">GND</text>
<text x="208.8" y="144.4">GND</text>
<text x="102.9" y="152">STM32F103RCT6</text>
<text x="56.4" y="158.3">GND</text>
<text x="122.4" y="159.6">GND</text>
</g>
<g font-size="1.8" fill="#a90000">
<text x="117.9" y="59.1" transform="rotate(-90 117.9 59.1)">1</text>
<text x="120.4" y="59.7" transform="rotate(-90 120.4 59.7)">19</text>
<text x="122.9" y="59.7" transform="rotate(-90 122.9 59.7)">32</text>
<text x="125.5" y="59.7" transform="rotate(-90 125.5 59.7)">48</text>
<text x="128" y="59.7" transform="rotate(-90 128 59.7)">64</text>
<text x="130.6" y="59.7" transform="rotate(-90 130.6 59.7)">13</text>
<text x="106" y="62">7</text>
<text x="138.4" y="62">14</text>
<text x="138.4" y="64.5">15</text>
<text x="64.2" y="71.8" transform="rotate(-90 64.2 71.8)">1</text>
<text x="105.4" y="67.1">60</text>
<text x="138.4" y="67.1">16</text>
<text x="138.4" y="69.6">17</text>
<text x="105.4" y="77.2">54</text>
<text x="106" y="72.1">5</text>
<text x="106" y="74.7">6</text>
<text x="138.4" y="72.1">20</text>
<text x="138.4" y="74.7">21</text>
<text x="138.4" y="77.2">22</text>
<text x="64.2" y="79.4" transform="rotate(-90 64.2 79.4)">2</text>
<text x="106" y="82.3">8</text>
<text x="138.4" y="79.8">23</text>
<text x="138.4" y="82.3">41</text>
<text x="105.4" y="87.4">10</text>
<text x="105.4" y="89.9">11</text>
<text x="106" y="84.8">9</text>
<text x="138.4" y="84.8">42</text>
<text x="138.4" y="87.4">43</text>
<text x="138.4" y="89.9">44</text>
<text x="105.4" y="92.5">24</text>
<text x="105.4" y="95">25</text>
<text x="138.4" y="92.5">45</text>
<text x="138.4" y="95">46</text>
<text x="105.4" y="97.5">37</text>
<text x="105.4" y="100.1">38</text>
<text x="138.4" y="97.5">49</text>
<text x="138.4" y="100.1">50</text>
<text x="194.9" y="100.1">1</text>
<text x="207.6" y="100.1">4</text>
<text x="105.4" y="102.6">39</text>
<text x="105.4" y="105.2">40</text>
<text x="105.4" y="107.7">51</text>
<text x="138.4" y="105.2">26</text>
<text x="138.4" y="107.7">27</text>
<text x="194.9" y="105.2">2</text>
<text x="207.6" y="105.2">3</text>
<text x="236.8" y="106.1">4</text>
<text x="105.4" y="110.2">52</text>
<text x="105.4" y="112.8">53</text>
<text x="138.4" y="110.2">28</text>
<text x="138.4" y="112.8">55</text>
<text x="189.7" y="112.6">GND 1</text>
<text x="207.6" y="112.8">4</text>
<text x="236.8" y="111.2">3</text>
<text x="244.4" y="111.2">1</text>
<text x="106" y="115.3">2</text>
<text x="106" y="117.9">3</text>
<text x="138.4" y="115.3">56</text>
<text x="138.4" y="117.9">57</text>
<text x="194.9" y="117.9">2</text>
<text x="207.6" y="117.9">3</text>
<text x="236.8" y="116.3">2</text>
<text x="106" y="120.4">4</text>
<text x="138.4" y="120.4">58</text>
<text x="138.4" y="122.9">59</text>
<text x="138.4" y="125.5">61</text>
<text x="138.4" y="130.6">29</text>
<text x="138.4" y="128">62</text>
<text x="194.9" y="129.3">1</text>
<text x="207.6" y="129.3">4</text>
<text x="138.4" y="133.1">30</text>
<text x="138.4" y="135.6">33</text>
<text x="194.9" y="134.4">2</text>
<text x="207.6" y="134.4">3</text>
<text x="52" y="140.7">1</text>
<text x="52" y="143.3">2</text>
<text x="138.4" y="138.2">34</text>
<text x="138.4" y="140.7">35</text>
<text x="138.4" y="143.3">36</text>
<text x="52" y="145.8">3</text>
<text x="52" y="148.3">4</text>
<text x="52" y="150.9">5</text>
<text x="122.9" y="151.2" transform="rotate(-90 122.9 151.2)">18</text>
<text x="125.5" y="151.2" transform="rotate(-90 125.5 151.2)">12</text>
</g>
</svg>
